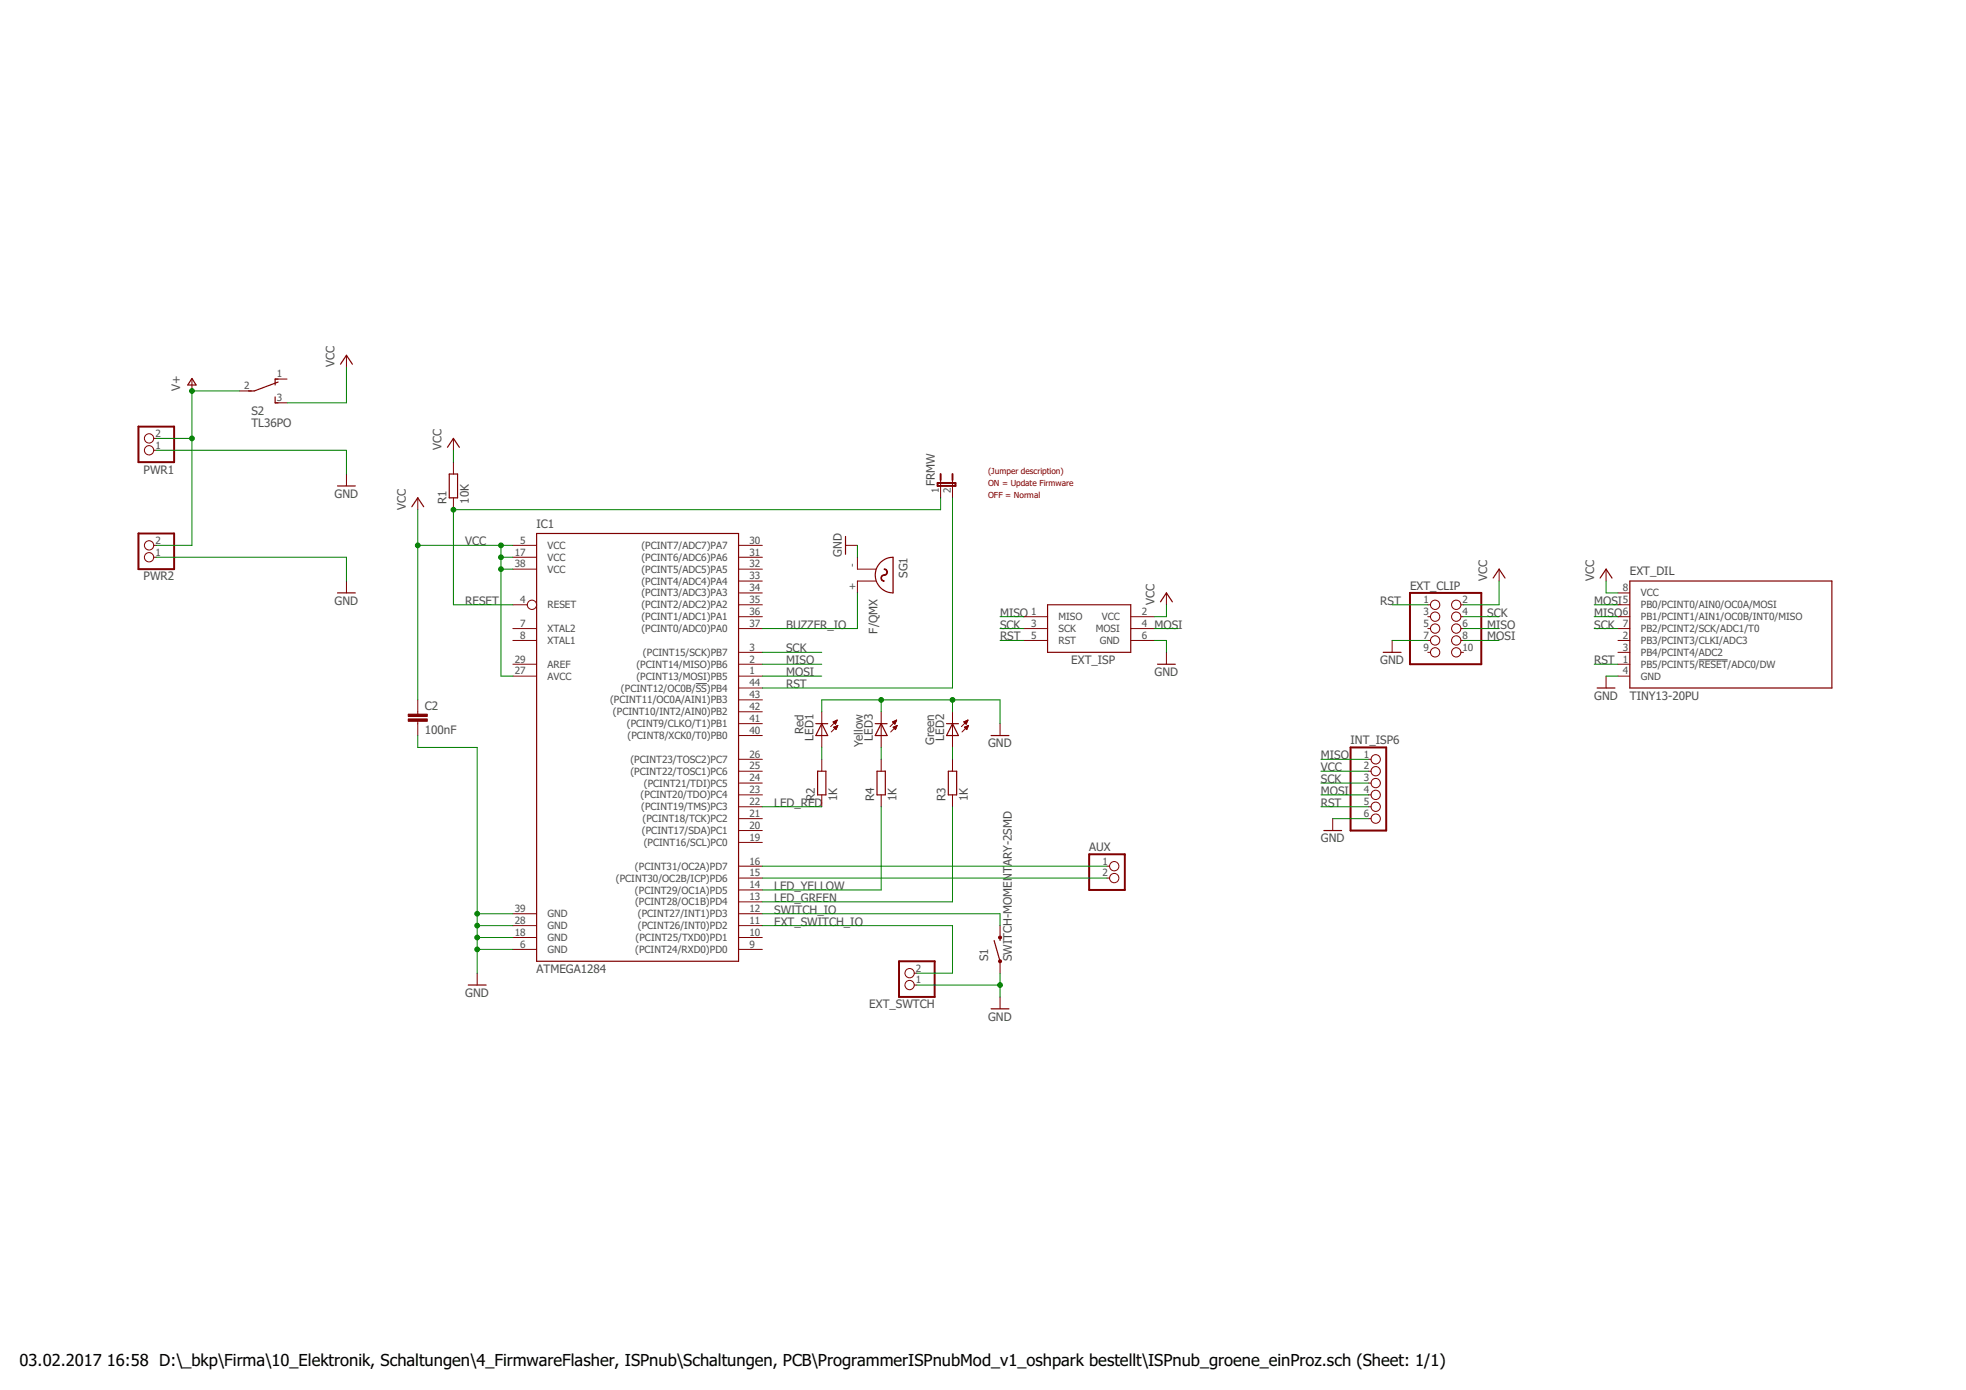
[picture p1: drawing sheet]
<svg xmlns="http://www.w3.org/2000/svg" width="420mm" height="297mm" viewBox="0 0 420 297" stroke-linecap="round" stroke-linejoin="round" font-family="sans-serif">
<path d="M148.7 146.1h2.4M363 141h6.2" fill="none" stroke="#505050" stroke-width=".21"/>
<g fill="none" stroke="#800000" stroke-width=".25">
<path d="M72.8 77.8l1.2-1.9 1.3 1.9M41 80.9l.9 1.4h-1.8zM58.8 84.8v1.3h.6M59.4 81.6l-5 1.9h-1.3M59.4 81h-.6v1.3M95.6 95.6l1.3-1.9 1.3 1.9M72.1 103.8h3.8M88 108.3l1.3-1.9 1.3 1.9M96 101.3h1.8v5.1h-1.8zM114.7 114h43.1v91.4h-43.1zM180.7 114.6v3.8M72.1 126.7h3.8"/>
<path d="M188 120.4l.4-.4a3.7 3.7 0 0 1 2.5-.9v7.6a3.8 3.8 0 0 1-3.5-2.2 3.8 3.8 0 0 1 .6-4.1zM223.9 129.2h17.8v10.2h-17.8zM248 128.6l1.3-1.9 1.2 1.9M295.6 139.4h3.8M319.1 123.5l1.3-1.9 1.2 1.9M342 123.5l1.2-1.9 1.3 1.9M348.3 124.2h43.2v22.8h-43.2zM174.3 154.6h2.6M175.6 154.6l1.3 2.6h-2.6zM187 154.6h2.6M188.3 154.6l1.3 2.6h-2.6zM202.3 154.6h2.5"/>
<path d="M203.6 154.6l1.2 2.6h-2.5zM211.8 157.2h3.8M247.4 141.9h3.8M341.3 147h3.8M174.7 164.8h1.8v5.1h-1.8zM187.4 164.8h1.8v5.1h-1.8zM202.7 164.8h1.7v5.1h-1.7zM282.9 177.5h3.8M100.1 210.5h3.8M211.8 215.6h3.8M212.4 201l1.3 4.4M213.7 200.3v.7"/>
</g>
<g fill="none" stroke="#800000" stroke-width=".21">
<path d="M74 75.9v2.6M32.9 96.2h.5M32.9 93.7h.5M41 81v2.5M51.2 83.5h2.5M58.8 86.1h2.5M58.8 81h2.5M96.9 93.7v2.5M96.9 98.8v2.5M32.9 119.1h.5M32.9 116.5h.5M74 101.3v2.5"/>
<path d="M89.3 106.4v2.5M96.9 106.4v2.5M109.6 119.1h5.1M109.6 116.5h5.1M157.8 119.1h5.1M157.8 116.5h5.1M180.7 116.5h2.5M183.2 119.1v2.5h4M201 102.6v3.8M203.6 102.6v3.8M74 124.2v2.5M109.6 121.6h5.1"/>
<path d="M109.6 129.2h3.1M109.6 134.3h5.1M109.6 136.9h5.1M157.8 139.4h5.1M157.8 121.6h5.1M157.8 124.2h5.1M157.8 126.7h5.1M157.8 129.2h5.1M157.8 131.8h5.1M157.8 134.3h5.1M187.2 124.2h-4v2.5M218.8 131.8h5.1"/>
<path d="M218.8 134.3h5.1M218.8 136.9h5.1M241.7 131.8h5M241.7 134.3h5M241.7 136.9h5M249.3 126.7v2.5M249.3 139.4v2.5M297.5 136.9v2.5M305.1 139.4h.6M305.1 129.2h.6M305.1 131.8h.6M305.1 134.3h.6"/>
<path d="M305.1 136.9h.6M312.2 139.4h.6M312.2 129.2h.6M312.2 131.8h.6M312.2 134.3h.6M312.2 136.9h.6M320.4 121.6v2.6M343.2 121.6v2.6M345.8 139.4h2.5M345.8 126.7h2.5M345.8 129.2h2.5M345.8 131.8h2.5"/>
<path d="M345.8 134.3h2.5M345.8 136.9h2.5M89.3 149.6v3M89.3 154.1v3.1M109.6 141.9h5.1M109.6 144.5h5.1M157.8 141.9h5.1M157.8 144.5h5.1M157.8 147h5.1M157.8 149.6h5.1M157.8 152.1h5.1M157.8 154.6h5.1"/>
<path d="M157.8 157.2h5.1M175.6 152.1v7.6M178 154.3l.9-.4-.4 .9zM178.1 154.3h.7M178.2 155.4l.8-.4-.3 .9zM178.2 154.4h.5M178.2 155.4h.7M178.2 154.2h.6M178.3 155.5h.6M178.3 154.5h.3M178.4 155.6h.4M178.4 154.6h.2"/>
<path d="M178.5 155.7h.3M178.5 155.3h.4M178.5 154.1h.4M178.6 155.9h.1M178.8 155.1h.2M178.8 153.9h.1M178.9 153.9l-1.4 1.4M179 155l-1.3 1.4M188.3 152.1v7.6M190.7 154.3l.9-.4-.4 .9zM190.8 154.3h.7M190.9 155.4l.8-.4-.3 .9z"/>
<path d="M190.9 154.4h.5M190.9 155.4h.7M190.9 154.2h.6M191 155.5h.5M191 154.5h.3M191.1 155.6h.4M191.1 154.6h.2M191.2 155.7h.3M191.2 155.3h.4M191.2 154.1h.4M191.3 155.9h.1M191.5 155.1h.2"/>
<path d="M191.5 153.9h.1M191.6 153.9l-1.4 1.4M191.7 155l-1.3 1.4M203.6 152.1v7.6M206 154.3l.9-.4-.4 .9zM206 154.3h.7M206.1 155.4l.9-.4-.4 .9zM206.1 154.4h.5M206.2 155.4h.6M206.2 154.2h.5M206.2 155.5h.6M206.2 154.5h.4"/>
<path d="M206.3 155.6h.4M206.4 154.6h.1M206.4 155.7h.3M206.4 155.3h.5M206.5 154.1h.3M206.6 155.9h.1M206.7 155.1h.2M206.7 153.9h.1M206.9 153.9l-1.4 1.4M207 155l-1.4 1.4M213.7 154.6v2.6M343.2 144.5v2.5"/>
<path d="M345.8 141.9h2.5M345.8 144.5h2.5M157.8 162.3h5.1M157.8 164.8h5.1M157.8 167.3h5.1M157.8 169.9h5.1M157.8 172.4h5.1M157.8 174.9h5.1M157.8 177.5h5.1M175.6 162.3v2.5M175.6 169.9v2.5M188.3 162.3v2.5"/>
<path d="M188.3 169.9v2.5M203.6 162.3v2.5M203.6 169.9v2.5M284.8 174.9v2.6M292.4 162.3h.6M292.4 164.8h.6M292.4 167.3h.6M292.4 169.9h.6M292.4 172.4h.6M292.4 174.9h.6M109.6 195.3h5.1M109.6 197.8h5.1"/>
<path d="M157.8 185.1h5.1M157.8 187.6h5.1M157.8 190.2h5.1M157.8 192.7h5.1M157.8 195.3h5.1M157.8 197.8h5.1M157.8 180h5.1M213.7 197.8v2.5M236.6 185.1h.5M236.6 187.6h.5M102 208v2.5M109.6 200.3h5.1"/>
<path d="M109.6 202.9h5.1M157.8 200.3h5.1M157.8 202.9h5.1M195.4 210.5h.5M195.4 208h.5M213.7 205.4v2.6M213.7 213v2.6"/>
<circle cx="31.9" cy="93.7" r=".99"/>
<circle cx="31.9" cy="96.2" r=".99"/>
<circle cx="31.9" cy="116.5" r=".99"/>
<circle cx="31.9" cy="119.1" r=".99"/>
<circle cx="113.7" cy="129.2" r=".99"/>
<circle cx="306.7" cy="129.2" r=".99"/>
<circle cx="306.7" cy="139.4" r=".99"/>
<circle cx="306.7" cy="131.8" r=".99"/>
<circle cx="306.7" cy="134.3" r=".99"/>
<circle cx="306.7" cy="136.9" r=".99"/>
<circle cx="311.2" cy="131.8" r=".99"/>
<circle cx="311.2" cy="139.4" r=".99"/>
<circle cx="311.2" cy="129.2" r=".99"/>
<circle cx="311.2" cy="134.3" r=".99"/>
<circle cx="311.2" cy="136.9" r=".99"/>
<circle cx="294" cy="167.3" r=".99"/>
<circle cx="294" cy="162.3" r=".99"/>
<circle cx="294" cy="164.8" r=".99"/>
<circle cx="294" cy="169.9" r=".99"/>
<circle cx="294" cy="172.4" r=".99"/>
<circle cx="294" cy="174.9" r=".99"/>
<circle cx="238.1" cy="185.1" r=".99"/>
<circle cx="238.1" cy="187.6" r=".99"/>
<circle cx="194.4" cy="210.5" r=".99"/>
<circle cx="194.4" cy="208" r=".99"/>
</g>
<g fill="#800000" stroke="#800000" stroke-width=".21">
<path d="M87.2 153.6h4.1v.5h-4.1z"/>
<path d="M87.2 152.6h4.1v.5h-4.1z"/>
</g>
<g fill="#800000" stroke="#800000" stroke-width=".21">
<path d="M189 121.6a.71 .71 0 0 1 .7 .7 .71 .71 0 0 1-.7 .7v-.2a.56 .56 0 0 0 .5-.5 .56 .56 0 0 0-.5-.6z" fill-rule="evenodd"/>
<path d="M188.4 123l.4-.2 .2 .2a.56 .56 0 0 0-.6 .5 .56 .56 0 0 0 .6 .6v.1a.72 .72 0 0 1-.7-.4 .72 .72 0 0 1 .1-.8z" fill-rule="evenodd"/>
<circle cx="213.7" cy="205.4" r=".33"/>
<circle cx="213.7" cy="200.4" r=".33"/>
</g>
<path d="M29.6 91.2h7.6v7.6h-7.6zM29.6 114h7.6v7.6h-7.6zM200.4 103.2h3.8v.6h-3.8zM201 101.3v1.3M203.6 101.3v1.3M301.3 126.7h15.3v15.2h-15.3zM288.6 159.7h7.6v17.8h-7.6zM232.8 182.6h7.6v7.6h-7.6zM192.1 205.4h7.6v7.6h-7.6z" fill="none" stroke="#800000" stroke-width=".42"/>
<g fill="none" stroke="#008000" stroke-width=".21">
<path d="M74 78.5v7.6h-12.7M33.4 96.2h40.6v5.1M33.4 93.7h7.6M51.2 83.5h-10.2v33h-7.6M96.9 96.2v2.6M33.4 119.1h40.6v5.1M89.3 108.9v40.7M89.3 116.5h20.3M107.1 116.5v28h2.5M107.1 119.1h2.5M183.2 116.5v2.6M201 106.4v2.5h-104.1v20.3h12.7"/>
<path d="M203.6 106.4v40.6h-40.7M107.1 121.6h2.5M162.9 139.4h12.7M183.2 126.7v7.6h-20.3M213.7 136.9h5.1M213.7 131.8h5.1M213.7 134.3h5.1M246.7 136.9h2.6v2.5M246.7 134.3h5.1M249.3 129.2v2.6h-2.6M297.5 136.9h7.6M297.5 129.2h7.6"/>
<path d="M312.8 136.9h7.6M312.8 131.8h7.6M312.8 134.3h7.6M320.4 124.2v5h-7.6M340.7 129.2h5.1M340.7 131.8h5.1M340.7 134.3h5.1M343.2 124.2v2.5h2.6M89.3 157.2v2.5h12.7v48.3M162.9 144.5h12.7M162.9 141.9h12.7M175.6 152.1v-2.5h38.1v5"/>
<path d="M175.6 159.7v2.6M188.3 149.6v2.5M188.3 159.7v2.6M203.6 149.6v2.5M203.6 159.7v2.6M340.7 141.9h5.1M343.2 144.5h2.6M162.9 172.4h12.7M188.3 172.4v17.8h-25.4M203.6 172.4v20.3h-40.7M282.3 164.8h10.1M282.3 169.9h10.1"/>
<path d="M282.3 172.4h10.1M282.3 167.3h10.1M282.3 162.3h10.1M284.8 174.9h7.6M102 195.3h7.6M102 197.8h7.6M162.9 195.3h50.8v2.5M162.9 197.8h40.7v10.2h-7.7M162.9 185.1h73.7M162.9 187.6h73.7M102 200.3h7.6M102 202.9h7.6"/>
<path d="M195.9 210.5h17.8M213.7 208v5"/>
</g>
<g fill="#008000" stroke="#008000" stroke-width=".21">
<circle cx="213.7" cy="210.5" r=".51"/>
<circle cx="102" cy="195.3" r=".51"/>
<circle cx="102" cy="197.8" r=".51"/>
<circle cx="102" cy="200.3" r=".51"/>
<circle cx="102" cy="202.9" r=".51"/>
<circle cx="203.6" cy="149.6" r=".51"/>
<circle cx="188.3" cy="149.6" r=".51"/>
<circle cx="96.9" cy="108.9" r=".51"/>
<circle cx="107.1" cy="116.5" r=".51"/>
<circle cx="107.1" cy="119.1" r=".51"/>
<circle cx="107.1" cy="121.6" r=".51"/>
<circle cx="89.3" cy="116.5" r=".51"/>
<circle cx="41" cy="83.5" r=".51"/>
<circle cx="41" cy="93.7" r=".51"/>
</g>
<g font-size="3.5">
<text x="4.2" y="291.8">03.02.2017</text>
<text x="22.9" y="291.8">16:58 D:\_bkp\Firma\10_Elektronik, Schaltungen\4_FirmwareFlasher, ISPnub\Schaltungen, PCB\ProgrammerISPnubMod_v1_oshpark bestellt\ISPnub_groene_einProz.sch (Sheet: 1/1)</text>
</g>
<g font-size="2.5" fill="#505050">
<text x="38.5" y="83.5" transform="rotate(-90 38.5 83.5)">V+</text>
<text x="71.5" y="78.5" transform="rotate(-90 71.5 78.5)">VCC</text>
<text x="53.7" y="88.6">S2</text>
<text x="53.7" y="91.2">TL36PO</text>
<text x="30.7" y="101.2">PWR1</text>
<text x="94.4" y="96.2" transform="rotate(-90 94.4 96.2)">VCC</text>
<text x="71.5" y="106.4">GND</text>
<text x="95.4" y="107.7" transform="rotate(-90 95.4 107.7)">R1</text>
<text x="100.2" y="107.7" transform="rotate(-90 100.2 107.7)">10K</text>
<text x="199.8" y="103.9" transform="rotate(-90 199.8 103.9)">FRMW</text>
<text x="86.7" y="108.9" transform="rotate(-90 86.7 108.9)">VCC</text>
<text x="114.7" y="112.7">IC1</text>
<text x="99.4" y="116.5">VCC</text>
<text x="179.9" y="119" transform="rotate(-90 179.9 119)">GND</text>
<text x="30.7" y="124">PWR2</text>
<text x="193.9" y="123.5" transform="rotate(-90 193.9 123.5)">SG1</text>
<text x="317.8" y="124.2" transform="rotate(-90 317.8 124.2)">VCC</text>
<text x="340.7" y="124.2" transform="rotate(-90 340.7 124.2)">VCC</text>
<text x="348.3" y="122.9">EXT_DIL</text>
<text x="71.5" y="129.2">GND</text>
<text x="99.4" y="129.2">RESET</text>
<text x="213.7" y="131.8">MISO</text>
<text x="246.7" y="129.2" transform="rotate(-90 246.7 129.2)">VCC</text>
<text x="295" y="129.2">RST</text>
<text x="301.3" y="126.1">EXT_CLIP</text>
<text x="317.8" y="131.8">SCK</text>
<text x="340.7" y="129.2">MOSI</text>
<text x="340.7" y="131.8">MISO</text>
<text x="168" y="134.3">BUZZER_IO</text>
<text x="187.6" y="135.4" transform="rotate(-90 187.6 135.4)">F/QMX</text>
<text x="213.7" y="136.9">RST</text>
<text x="213.7" y="134.3">SCK</text>
<text x="246.7" y="134.3">MOSI</text>
<text x="317.8" y="136.9">MOSI</text>
<text x="317.8" y="134.3">MISO</text>
<text x="340.7" y="134.3">SCK</text>
<text x="168" y="139.4">SCK</text>
<text x="168" y="141.9">MISO</text>
<text x="229" y="141.9">EXT_ISP</text>
<text x="295" y="141.9">GND</text>
<text x="340.7" y="141.9">RST</text>
<text x="168" y="144.5">MOSI</text>
<text x="168" y="147">RST</text>
<text x="246.7" y="144.5">GND</text>
<text x="340.7" y="149.6">GND</text>
<text x="348.3" y="149.6">TINY13-20PU</text>
<text x="90.8" y="151.7">C2</text>
<text x="90.8" y="156.8">100nF</text>
<text x="171.7" y="156.8" transform="rotate(-90 171.7 156.8)">Red</text>
<text x="173.8" y="158.3" transform="rotate(-90 173.8 158.3)">LED1</text>
<text x="184.4" y="159.7" transform="rotate(-90 184.4 159.7)">Yellow</text>
<text x="186.5" y="158.3" transform="rotate(-90 186.5 158.3)">LED3</text>
<text x="199.6" y="159.2" transform="rotate(-90 199.6 159.2)">Green</text>
<text x="201.8" y="158.3" transform="rotate(-90 201.8 158.3)">LED2</text>
<text x="211.2" y="159.7">GND</text>
<text x="288.6" y="159.1">INT_ISP6</text>
<text x="282.3" y="164.8">VCC</text>
<text x="282.3" y="167.3">SCK</text>
<text x="282.3" y="162.3">MISO</text>
<text x="165.5" y="172.4">LED_RED</text>
<text x="174.1" y="171.1" transform="rotate(-90 174.1 171.1)">R2</text>
<text x="178.9" y="171.1" transform="rotate(-90 178.9 171.1)">1K</text>
<text x="186.8" y="171.1" transform="rotate(-90 186.8 171.1)">R4</text>
<text x="191.6" y="171.1" transform="rotate(-90 191.6 171.1)">1K</text>
<text x="202.1" y="171.1" transform="rotate(-90 202.1 171.1)">R3</text>
<text x="206.9" y="171.1" transform="rotate(-90 206.9 171.1)">1K</text>
<text x="282.3" y="169.9">MOSI</text>
<text x="282.3" y="172.4">RST</text>
<text x="232.8" y="181.9">AUX</text>
<text x="282.3" y="180">GND</text>
<text x="165.5" y="190.2">LED_YELLOW</text>
<text x="165.5" y="195.3">SWITCH_IO</text>
<text x="165.5" y="192.7">LED_GREEN</text>
<text x="165.5" y="197.8">EXT_SWITCH_IO</text>
<text x="114.7" y="208">ATMEGA1284</text>
<text x="211.2" y="205.4" transform="rotate(-90 211.2 205.4)">S1</text>
<text x="216.3" y="205.4" transform="rotate(-90 216.3 205.4)">SWITCH-MOMENTARY-2SMD</text>
<text x="99.4" y="213">GND</text>
<text x="185.8" y="215.5">EXT_SWTCH</text>
<text x="211.2" y="218.1">GND</text>
</g>
<g font-size="2.1" fill="#505050">
<text x="52.2" y="83.2">2</text>
<text x="59.2" y="80.6">1</text>
<text x="59.2" y="85.7">3</text>
<text x="33.2" y="95.9">1</text>
<text x="33.2" y="93.3">2</text>
<text x="200.7" y="105.4" transform="rotate(-90 200.7 105.4)">1</text>
<text x="203.2" y="105.4" transform="rotate(-90 203.2 105.4)">2</text>
<text x="33.2" y="118.7">1</text>
<text x="33.2" y="116.2">2</text>
<text x="110" y="118.7">17</text>
<text x="111.2" y="116.2">5</text>
<text x="117" y="119.8">VCC</text>
<text x="117" y="117.3">VCC</text>
<text x="137.1" y="119.8">(PCINT6/ADC6)PA6</text>
<text x="137.1" y="117.3">(PCINT7/ADC7)PA7</text>
<text x="160.2" y="118.7">31</text>
<text x="160.2" y="116.2">30</text>
<text x="110" y="121.3">38</text>
<text x="117" y="122.4">VCC</text>
<text x="137.1" y="122.4">(PCINT5/ADC5)PA5</text>
<text x="137.1" y="124.9">(PCINT4/ADC4)PA4</text>
<text x="160.2" y="121.3">32</text>
<text x="160.2" y="123.8">33</text>
<text x="182.9" y="121.3" transform="rotate(-90 182.9 121.3)">-</text>
<text x="111.2" y="128.9">4</text>
<text x="117" y="130">RESET</text>
<text x="137.1" y="127.5">(PCINT3/ADC3)PA3</text>
<text x="137.1" y="130">(PCINT2/ADC2)PA2</text>
<text x="160.2" y="126.3">34</text>
<text x="160.2" y="128.9">35</text>
<text x="160.2" y="131.4">36</text>
<text x="182.9" y="126.1" transform="rotate(-90 182.9 126.1)">+</text>
<text x="220.4" y="131.4">1</text>
<text x="244" y="131.4">2</text>
<text x="304.2" y="128.9">1</text>
<text x="304.2" y="131.4">3</text>
<text x="312.6" y="128.9">2</text>
<text x="312.6" y="131.4">4</text>
<text x="346.8" y="128.9">5</text>
<text x="346.8" y="131.4">6</text>
<text x="346.8" y="126.3">8</text>
<text x="350.7" y="130">PB0/PCINT0/AIN0/OC0A/MOSI</text>
<text x="350.7" y="127.5">VCC</text>
<text x="111.2" y="136.5">8</text>
<text x="111.2" y="134">7</text>
<text x="117" y="137.6">XTAL1</text>
<text x="117" y="135.1">XTAL2</text>
<text x="137.1" y="132.5">(PCINT1/ADC1)PA1</text>
<text x="137.1" y="135.1">(PCINT0/ADC0)PA0</text>
<text x="160.2" y="134">37</text>
<text x="220.4" y="134">3</text>
<text x="220.4" y="136.5">5</text>
<text x="226.2" y="132.5">MISO</text>
<text x="226.2" y="135.1">SCK</text>
<text x="226.2" y="137.6">RST</text>
<text x="234.2" y="135.1">MOSI</text>
<text x="235" y="137.6">GND</text>
<text x="235.5" y="132.5">VCC</text>
<text x="244" y="136.5">6</text>
<text x="244" y="134">4</text>
<text x="304.2" y="134">5</text>
<text x="304.2" y="136.5">7</text>
<text x="312.6" y="134">6</text>
<text x="312.6" y="136.5">8</text>
<text x="346.8" y="136.5">2</text>
<text x="346.8" y="134">7</text>
<text x="350.7" y="137.6">PB3/PCINT3/CLKI/ADC3</text>
<text x="350.7" y="132.5">PB1/PCINT1/AIN1/OC0B/INT0/MISO</text>
<text x="350.7" y="135.1">PB2/PCINT2/SCK/ADC1/T0</text>
<text x="110" y="141.6">29</text>
<text x="117" y="142.7">AREF</text>
<text x="136" y="142.7">(PCINT14/MISO)PB6</text>
<text x="137.4" y="140.2">(PCINT15/SCK)PB7</text>
<text x="160.2" y="139">3</text>
<text x="160.2" y="141.6">2</text>
<text x="304.2" y="139">9</text>
<text x="312.6" y="139">10</text>
<text x="346.8" y="141.6">1</text>
<text x="346.8" y="139">3</text>
<text x="350.7" y="142.7">PB5/PCINT5/RESET/ADC0/DW</text>
<text x="350.7" y="140.2">PB4/PCINT4/ADC2</text>
<text x="110" y="144.1">27</text>
<text x="117" y="145.2">AVCC</text>
<text x="132.7" y="147.8">(PCINT12/OC0B/SS)PB4</text>
<text x="136" y="145.2">(PCINT13/MOSI)PB5</text>
<text x="160.2" y="144.1">1</text>
<text x="160.2" y="146.7">44</text>
<text x="160.2" y="149.2">43</text>
<text x="346.8" y="144.1">4</text>
<text x="350.7" y="145.2">GND</text>
<text x="130.4" y="150.3">(PCINT11/OC0A/AIN1)PB3</text>
<text x="131" y="152.9">(PCINT10/INT2/AIN0)PB2</text>
<text x="134" y="155.4">(PCINT9/CLKO/T1)PB1</text>
<text x="160.2" y="151.7">42</text>
<text x="160.2" y="154.3">41</text>
<text x="134.1" y="157.9">(PCINT8/XCK0/T0)PB0</text>
<text x="160.2" y="161.9">26</text>
<text x="160.2" y="156.8">40</text>
<text x="291.5" y="161.9">1</text>
<text x="134.7" y="163">(PCINT23/TOSC2)PC7</text>
<text x="134.7" y="165.6">(PCINT22/TOSC1)PC6</text>
<text x="160.2" y="164.4">25</text>
<text x="160.2" y="167">24</text>
<text x="291.5" y="164.4">2</text>
<text x="291.5" y="167">3</text>
<text x="136.9" y="170.6">(PCINT20/TDO)PC4</text>
<text x="137" y="173.2">(PCINT19/TMS)PC3</text>
<text x="137.6" y="168.1">(PCINT21/TDI)PC5</text>
<text x="160.2" y="169.5">23</text>
<text x="160.2" y="172.1">22</text>
<text x="291.5" y="169.5">4</text>
<text x="291.5" y="172.1">5</text>
<text x="137.2" y="178.3">(PCINT17/SDA)PC1</text>
<text x="137.3" y="175.7">(PCINT18/TCK)PC2</text>
<text x="160.2" y="174.6">21</text>
<text x="160.2" y="177.1">20</text>
<text x="160.2" y="179.7">19</text>
<text x="291.5" y="174.6">6</text>
<text x="135.7" y="185.9">(PCINT31/OC2A)PD7</text>
<text x="137.6" y="180.8">(PCINT16/SCL)PC0</text>
<text x="160.2" y="184.8">16</text>
<text x="235.6" y="184.8">1</text>
<text x="131.6" y="188.4">(PCINT30/OC2B/ICP)PD6</text>
<text x="135.7" y="190.9">(PCINT29/OC1A)PD5</text>
<text x="160.2" y="187.3">15</text>
<text x="160.2" y="189.8">14</text>
<text x="235.6" y="187.3">2</text>
<text x="110" y="197.4">28</text>
<text x="110" y="194.9">39</text>
<text x="117" y="196">GND</text>
<text x="135.7" y="193.5">(PCINT28/OC1B)PD4</text>
<text x="136.3" y="196">(PCINT27/INT1)PD3</text>
<text x="160.2" y="192.4">13</text>
<text x="160.2" y="194.9">12</text>
<text x="160.2" y="197.4">11</text>
<text x="110" y="200">18</text>
<text x="111.2" y="202.5">6</text>
<text x="117" y="201.1">GND</text>
<text x="117" y="203.6">GND</text>
<text x="117" y="198.6">GND</text>
<text x="135.7" y="203.6">(PCINT24/RXD0)PD0</text>
<text x="135.8" y="201.1">(PCINT25/TXD0)PD1</text>
<text x="136.3" y="198.6">(PCINT26/INT0)PD2</text>
<text x="160.2" y="200">10</text>
<text x="160.2" y="202.5">9</text>
<text x="195.7" y="207.6">2</text>
<text x="195.7" y="210.1">1</text>
</g>
<g font-size="1.8" fill="#800000">
<text x="211.2" y="101.3">(Jumper description)</text>
<text x="211.2" y="103.9">ON = Update Firmware</text>
<text x="211.2" y="106.4">OFF = Normal</text>
</g>
</svg>
